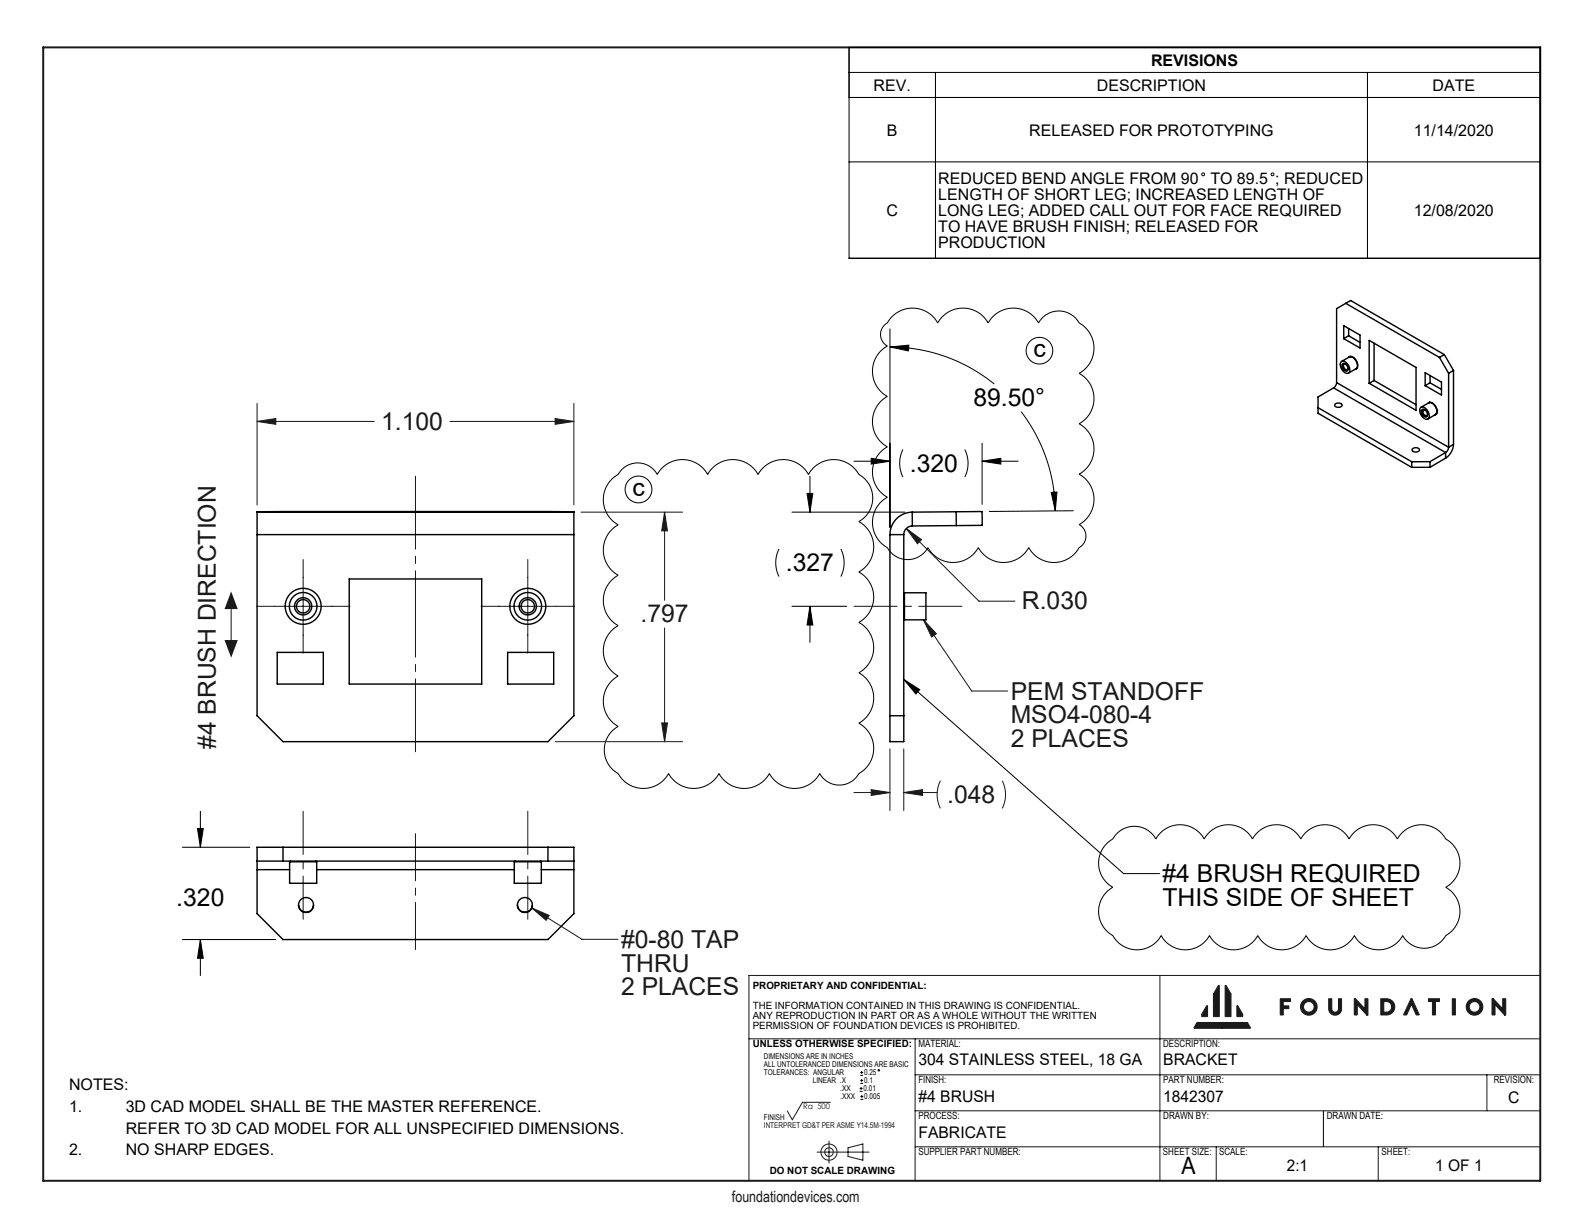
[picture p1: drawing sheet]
<svg xmlns="http://www.w3.org/2000/svg" width="279mm" height="216mm" viewBox="0 0 279 216" stroke-linecap="round" stroke-linejoin="round" font-family="sans-serif">
<g fill="none" stroke="#000" stroke-width=".18">
<path d="M151.6 192.5h.5M151.6 192h.5M151.7 189.7h.5M151.7 189.2h.5M151.7 191.1h.5M151.7 190.6h.5M151.8 193.9h.5M151.8 193.4h.5M151.9 191.7v.5M152 188.9v.5M152 190.3v.5M152 193.1v.6"/>
<path d="M233.4 195.9v6.4"/>
<circle cx="155" cy="188.8" r=".13"/>
</g>
<g fill="none" stroke="#191924" stroke-width=".18">
<path d="M204.6 172.1v36.2M212.8 177.4l.2 .1v1.8h-1v-.4zM214.9 173.8l.2 .1v5.3l-1 .1-.1-.1v-3.9zM216.1 173.8l.2 .1 .8 1.4v3.9l-.1 .1-.9-.1zM218.2 177.4h.2l.8 1.5-.1 .4h-.9zM225.8 176.2h1.8v.5h-1.2v.7h.9v.4l-.9 .1-.1 1.1h-.5zM234.4 176.2h.5v1.7a.59 .59 0 0 0 .6 .6 .59 .59 0 0 0 .6-.6v-1.7h.5v1.7a1.14 1.14 0 0 1-1.1 1.2 1.14 1.14 0 0 1-1.1-1.2zM239.4 177.2v1.8h-.5v-2.9h.2l1.7 1.8M239.4 177.2h.1M239.4 177.2l1.7 1.9h.2l-.1-2.9h-.4v1.7M240.8 177.9h.1M243.6 176.2a2.34 2.34 0 0 1 1.9 .3 1.43 1.43 0 0 1 .4 1.6 1.43 1.43 0 0 1-1.3 .9h-1z"/>
<path d="M244.1 176.7a.99 .99 0 0 1 1.3 .5 .99 .99 0 0 1-.5 1.3h-.8zM248.9 176.1l.2 .1 1.2 2.8h-.5l-.8-1.8-.9 1.8h-.5zM249 177.2h.1M252 176.2h1.9v.4l-.7 .1v2.3h-.5v-2.3h-.7zM256.2 176.2h.5l-.1 2.8h-.4zM263.7 177.2v1.8h-.5v-2.9h.2l1.7 1.8M263.7 177.2h.1M263.7 177.2l1.7 1.9h.2l-.1-2.9h-.4v1.7M265.1 177.9h.1M271.6 172.1h-139.5v36.2M132.1 183.2h139.6M146.4 194.4h-4.9l-1.7 3.1-.9-1.5"/>
<path d="M161.4 189.6h110.3M161.4 183.2v25.1M161.4 195.9h110.2M211.1 180.4h8.9l.6 .9-.1 .1h-9.8l-.1-.2zM262.3 189.6v6.3M144.1 203.2h9.2M146.2 201.3v3.8M149.6 202.5l2.6-.7v2.8l-2.6-.6zM161.4 202.3h110.3M214.5 202.3v6M243.1 202.3v6"/>
<circle cx="230.9" cy="177.6" r=".94"/>
<circle cx="230.9" cy="177.6" r="1.47"/>
<circle cx="260.1" cy="177.6" r="1.47"/>
<circle cx="260.1" cy="177.6" r=".94"/>
<circle cx="146.2" cy="203.2" r="1.43"/>
<circle cx="146.2" cy="203.2" r=".76"/>
</g>
<path d="M7.6 8.4h264.1v199.9h-264.1z" fill="none" stroke="#191924" stroke-width=".35"/>
<path d="M214.9 173.8l-.9 1.5 .1 4 1-.1v-5.3zM212.8 177.4l-.8 1.5v.4h1v-1.8zM216.1 173.8v5.4l1 .1v-4l-.8-1.4zM218.2 177.4v1.9h.9l.1-.4-.9-1.5zM211.1 180.4l-.5 .8 .1 .2 9.9-.1-.6-.9zM225.8 176.2v2.8h.5l.1-1.1 .9-.1v-.4h-.9v-.7h1.2v-.5zM229.4 177.6a1.47 1.47 0 0 0 2.9 0 1.47 1.47 0 0 0-2.9 0zM229.9 177.6a.95 .95 0 0 1 1.9 0 .95 .95 0 0 1-1.9 0zM234.4 176.2v1.7a1.14 1.14 0 0 0 1.1 1.2 1.14 1.14 0 0 0 1.1-1.2v-1.7h-.5v1.9l-.2 .3-.4 .1-.4-.1-.2-.3v-1.9zM243.6 176.2v2.8h1a1.43 1.43 0 0 0 1.4-1.4 1.43 1.43 0 0 0-1.4-1.4zM244.1 176.7h.7l.4 .3 .3 .5-.1 .6a.89 .89 0 0 1-.9 .4h-.4zM238.9 176.2v2.8h.5v-1.8l1.7 1.9h.2v-2.9h-.5v1.7l-1.7-1.8zM248.9 176.1l-1.3 2.9h.5l.9-1.8 .8 1.8h.5l-1.2-2.8zM256.2 176.2v2.8h.4l.1-2.8zM258.6 177.6a1.5 1.5 0 0 0 3 0 1.5 1.5 0 0 0-3 0zM259.2 177.6a.94 .94 0 0 1 1.8 0 .94 .94 0 0 1-1.8 0zM263.2 176.2v2.8h.5v-1.8l1.7 1.9h.2v-2.9h-.5v1.7l-1.7-1.8zM252 176.2v.4l.7 .1v2.3h.5v-2.3h.7v-.5z" fill-rule="evenodd" fill="#191924"/>
<path d="M40.8 107.4v5.5" fill="none" stroke="#191924" stroke-width=".18"/>
<path d="M39.6 112.9l1.2 3.1 1.1-3.1zM40.8 104.3l1.1 3.1h-2.3z" fill="#191924"/>
<g fill="none" stroke="#000" stroke-width=".18">
<path d="M149.8 17.2h121.9M149.8 12.8h121.9M149.8 8.4h121.9v37.2h-121.9zM165 12.8v32.8M241.2 12.8v32.8M149.8 28.6h121.9M157 58v35M157.3 55.9a5.1 5.1 0 0 1 8.1 1.1 5.1 5.1 0 0 1 8.9 0 5.1 5.1 0 0 1 8.9 0 4.1 4.1 0 0 1 7.1 0 5.1 5.1 0 0 1 0 8.9 5.1 5.1 0 0 1 0 8.8 5.1 5.1 0 0 1 0 8.9 5.1 5.1 0 0 1 0 8.9 2.33 2.33 0 0 1 0 4.1 5.1 5.1 0 0 1-8.8 0 5.1 5.1 0 0 1-8.9 0 5.1 5.1 0 0 1-8.9 0 4.1 4.1 0 0 1-7.2 0 5.1 5.1 0 0 1 0-8.9 5.1 5.1 0 0 1 0-8.9 5.1 5.1 0 0 1 0-8.9 5.1 5.1 0 0 1 0-8.9 2.33 2.33 0 0 1 0-4zM157 61.2l3.3-.3-.1 1zM157 61.2a29.2 29.2 0 0 1 18.4 6.5M159.3 79.3a5.4 5.4 0 0 0 0 4.9M170.2 79.3a5.4 5.4 0 0 1 0 4.9"/>
<path d="M173.2 78.2v10.8M180.1 72.6a29.2 29.2 0 0 1 6 17.5M108 84.5l1-.8a3.9 3.9 0 0 1 6.9 0 5.1 5.1 0 0 1 8.9 0 5.1 5.1 0 0 1 8.9 0 5.1 5.1 0 0 1 8.9 0 5.1 5.1 0 0 1 8.9 0 4.8 4.8 0 0 1 0 8.3 5.1 5.1 0 0 1 0 8.9 5.1 5.1 0 0 1 0 8.9 5.1 5.1 0 0 1 0 8.9 5.1 5.1 0 0 1 0 8.9 5.1 5.1 0 0 1 0 8.9 3.9 3.9 0 0 1-6.9 0 5.1 5.1 0 0 1-8.9 0 5.1 5.1 0 0 1-8.9 0 5.1 5.1 0 0 1-8.9 0 5.1 5.1 0 0 1-8.9 0 4.8 4.8 0 0 1 0-8.4 5.1 5.1 0 0 1 0-8.9 5.1 5.1 0 0 1 0-8.8 5.1 5.1 0 0 1 0-8.9 5.1 5.1 0 0 1 0-8.9 5.1 5.1 0 0 1-1-8.1zM137.4 96.8a5.4 5.4 0 0 0 0 4.9M139.7 90.3h19.9M142.4 87h1l-.5 3.3zM142.9 84v6.3M148.3 96.8a5.4 5.4 0 0 1 0 4.9M150.6 81.4h6.4M153.7 80.8l3.3 .6-3.3 .5zM173.2 81.4l3.3-.6v1.1zM173.2 81.4h6.4"/>
<path d="M185.4 86.9l1-.1-.3 3.3zM189.3 90.1l-14.8 .1M139.7 106.9h9.7M142.9 106.9l.5 3.3h-1zM142.9 106.9v6.4M159.4 119.8l38.8 34.3h6.3M159.4 119.8l2.8 1.8-.6 .8zM32.2 149.4h11.9M34.8 146.1h1.1l-.6 3.3zM35.3 143.1v6.3M195.3 148.7a4.2 4.2 0 0 0 1.7-1.7 4.3 4.3 0 0 1 6.9 1 4.9 4.9 0 0 1 8.5 0 4.9 4.9 0 0 1 8.5 0 4.9 4.9 0 0 1 8.5 0 4.9 4.9 0 0 1 8.6 0 4.9 4.9 0 0 1 8.5 0 4.9 4.9 0 0 1 8.5 0 4.9 4.9 0 0 1 0 8.5 4.9 4.9 0 0 1 0 8.5 4.3 4.3 0 0 1-7.6 0 4.9 4.9 0 0 1-8.5 0 4.9 4.9 0 0 1-8.5 0 4.9 4.9 0 0 1-8.5 0 4.9 4.9 0 0 1-8.6 0 4.9 4.9 0 0 1-8.5 0 4.9 4.9 0 0 1-8.5 0 4.9 4.9 0 0 1 0-8.5 4.9 4.9 0 0 1-1-7.8zM32.2 165.7h16.4"/>
<path d="M35.3 165.7l.6 3.3h-1.1zM35.3 165.7v6.4"/>
<circle cx="212.2" cy="30.8" r=".25"/>
<circle cx="224.5" cy="30.8" r=".25"/>
<circle cx="183.3" cy="61.9" r="2.35"/>
<circle cx="112.6" cy="86.3" r="2.36"/>
</g>
<g fill="none" stroke="#191924" stroke-width=".18">
<path d="M45.3 71.2v17.9M45.3 74.3h20.7M45.3 74.3l3.3-.5v1zM79.4 74.3h21.8M97.9 73.8l3.3 .5-3.3 .5zM101.2 71.2v17.9M53.5 98.7v16.5M93.1 98.7v16.5M102.5 90.3h17.9M117.2 90.3v15.6M117.2 90.3l.5 3.3h-1zM159.9 93.2l12.8 12.8h6.3"/>
<path d="M159.9 93.2l2.7 2-.8 .7zM45.2 106.9h16.5M84.8 106.9h16.6M117.2 110.8v20M162.9 109.3l2.3 2.5-.9 .6zM162.9 109.3l8.5 12.6h6.3M97.9 130.8h22.5M116.7 127.5h1l-.5 3.3zM150.6 139.8h6.4M153.7 139.3l3.3 .5-3.3 .5zM157 132.1v10.9M159.4 132.1v10.9"/>
<path d="M159.4 139.8h5.9M159.4 139.8l3.3-.5v1zM165.9 137.7a5.4 5.4 0 0 0 0 4.9M176.8 137.7a5.4 5.4 0 0 1 0 4.9M93.8 160.2l3.1 1.3-.6 .8zM93.8 160.2l8.9 5.5h6.3"/>
</g>
<path d="M73.3 132.6v-48.6" fill="none" stroke="#191924" stroke-width=".18" stroke-dasharray="15.2 1.3 1.3 1.3" stroke-dashoffset="2.4"/>
<path d="M169.7 106.9h-19.1M53.5 162.1v-19M93.1 162.1v-19" fill="none" stroke="#191924" stroke-width=".18" stroke-dasharray="15.2 1.3 1.3 1.3" stroke-dashoffset="7.6"/>
<path d="M73.3 167.5v-20.5" fill="none" stroke="#191924" stroke-width=".18" stroke-dasharray="15.2 1.3 1.3 1.3" stroke-dashoffset="6.9"/>
<path d="M159.4 119.8l2.8 1.8-.6 .8z" fill="#000"/>
<path d="M162.9 109.3l2.3 2.5-.9 .6zM93.8 160.2l3.1 1.3-.6 .8z" fill="#191924"/>
<path d="M185.4 86.9l1-.1-.3 3.3zM157 61.2l3.3-.3-.1 1zM142.9 106.9l.5 3.3h-1zM142.4 87h1l-.5 3.3zM153.7 80.8l3.3 .6-3.3 .5zM173.2 81.4l3.3-.6v1.1zM34.8 146.1h1.1l-.6 3.3zM35.3 165.7l.6 3.3h-1.1z" fill="#000"/>
<path d="M116.7 127.5h1l-.5 3.3zM117.2 90.3l.5 3.3h-1zM45.3 74.3l3.3-.5v1zM97.9 73.8l3.3 .5-3.3 .5zM153.7 139.3l3.3 .5-3.3 .5zM159.4 139.8l3.3-.5v1zM159.9 93.2l1.9 2.7 .8-.7z" fill="#191924"/>
<g fill="none" stroke="#000" stroke-width=".25">
<path d="M237 57.4l2.9 1.7v2.3l-2.9-1.7zM237.4 53.5l-1.6 .9v13.1M237.4 53.5l16.5 9.5M237.4 53.5l.8-.5 16.6 9.5M237.9 59.2l2 1.2M237.9 59.2l-.9 .5M237.9 57.9v1.3M232.5 71.9l16.5 9.5M232.5 71.9v1l16.5 9.5M235.2 68.4l-2.7 1.6v1.9M235.2 68.4l19.8 11.4M235.5 71.2a.66 .66 0 0 1 .7-.1 .66 .66 0 0 1 .5 .5 .78 .78 0 0 1-1.3-.2z"/>
<path d="M235.8 67.5l-.2 .5-.4 .4M235.8 67.5l19.7 11.4M236.6 63.8a1.14 1.14 0 0 1 1.4 1 .61 .61 0 0 1 .1 .8 .61 .61 0 0 1-.8 .2 1.58 1.58 0 0 1-.7-2zM236.7 63.7l1.3-.7a1.38 1.38 0 0 1 1.2 2l-1.4 .8M236.8 64.2a.8 .8 0 0 1 .8 .2 .8 .8 0 0 1 .2 .8 .49 .49 0 0 1-.6 .2 .49 .49 0 0 1-.3-.4l-.2-.4zM237.3 64.2a.39 .39 0 0 0-.4 .3 .39 .39 0 0 0 .2 .4 .34 .34 0 0 0 .3 .4 .34 .34 0 0 0 .4-.3M237.9 63a.77 .77 0 0 1 1.2 .4 1.06 1.06 0 0 1 0 1.7M238.2 62.9h-.1M238.2 62.9h-.2M239.4 64.9l-.1 .1M239.4 64.9l-.2 .1M241.5 60l8.3 4.8v7.6l-8.3-4.8z"/>
<path d="M242.4 67.1l-.9 .5M242.4 67.1l7.4 4.3M242.4 60.5v6.6M249.2 79.1a.66 .66 0 0 1 .7-.2 .66 .66 0 0 1 .4 .6 .78 .78 0 0 1-1.2-.2zM250.6 71.9a1.14 1.14 0 0 1 1.4 1 .61 .61 0 0 1 .1 .8 .61 .61 0 0 1-.7 .2 1.58 1.58 0 0 1-.8-2zM250.7 71.8l1.3-.7a1.38 1.38 0 0 1 1.2 2l-1.3 .8M250.8 72.3a.8 .8 0 0 1 .8 .2 .8 .8 0 0 1 .2 .8 .49 .49 0 0 1-.6 .2 .49 .49 0 0 1-.3-.4l-.2-.4zM251.3 72.3a.39 .39 0 0 0-.4 .3 .39 .39 0 0 0 .2 .4 .34 .34 0 0 0 .3 .4 .34 .34 0 0 0 .4-.3M251.4 65.7l2.9 1.7v2.3l-2.9-1.7zM251.9 71.1a.76 .76 0 0 1 1.2 .4 1.06 1.06 0 0 1 0 1.7M252.2 71h-.1M252.2 67.5l-.8 .5"/>
<path d="M252.2 67.5l2.1 1.2M252.2 66.2v1.3M253.4 73l-.1 .1M253.4 73l-.2 .1M253.9 63l1.6 2.8M254.8 62.5l-.9 .5M254.8 62.5l1.6 2.8M255 79.8l-2.8 1.6M255 79.8v1M255.5 78.9l-.1 .5-.4 .4M255.5 65.8v13.1M256.4 78.4a3.1 3.1 0 0 1-1.4 2.4"/>
<path d="M256.4 65.3l-.9 .5M256.4 78.4l-.9 .5M256.4 65.3v13.1M45.3 90.3v4M45.3 94.3v31.9l4.6 4.6h46.8l4.5-4.6v-31.9M45.3 90.3l4.6-.1h46.8l4.5 .1M45.3 94.3h55.9M45.3 90.3h55.9M52.7 90.3h2.6zM91.3 90.3h2.6zM101.2 90.3v4M157 94.3h2.4"/>
<path d="M157 94.3v36.5h2.4v-36.5M160.9 90.3a4 4 0 0 0-3.9 4M160.9 90.3l12.3-.1 .1 2.5-12.4 .1M160.9 90.3v2.5M160.9 92.8a1.52 1.52 0 0 0-1.5 1.5M168.7 90.3v2.4M249 81.4v1M252.2 81.4h-3.2M252.2 81.4l.1 1M252.3 82.4h-3.3M255 80.8l-2.7 1.6M48.9 115.1h8.1v5.6h-8.1z"/>
<path d="M61.6 102.1h23.4v18.6h-23.4zM89.5 115.1h8.2v5.6h-8.2zM159.4 109.2l.1 .1M159.5 104.6l-.1 .1M159.5 104.6v4.7M159.5 104.6h3.8v4.7h-3.8M157 126.2h2.4M45.3 151.9v1.5M45.3 151.9v-2.5h55.9v2.5M45.3 153.4v7.8l4.6 4.5h46.8l4.5-4.5v-7.8M45.3 151.9h55.9M45.3 153.4h5.8"/>
<path d="M49.9 149.4v2.5M51.1 152v3.8h4.8v-3.8M51.1 152h4.8M51.2 151.9l-.1 .1M52.7 159.6a1.32 1.32 0 0 0 1.3 1.3 1.32 1.32 0 0 0 1.3-1.3M55.7 151.9l.2 .1M55.9 153.4h34.8M90.7 152h4.8M90.7 152v3.8h4.8v-3.8M90.9 151.9l-.2 .1M91.3 159.6a1.32 1.32 0 0 0 1.3 1.3 1.32 1.32 0 0 0 1.3-1.3M95.3 151.9l.2 .1"/>
<path d="M95.5 153.4h5.7M96.7 149.4v2.5M101.2 151.9v1.5"/>
<circle cx="53.5" cy="106.9" r="1.18"/>
<circle cx="53.5" cy="106.9" r="2.44"/>
<circle cx="53.5" cy="106.9" r="1.52"/>
<circle cx="53.5" cy="106.9" r="3.2"/>
<circle cx="93.1" cy="106.9" r="1.18"/>
<circle cx="93.1" cy="106.9" r="1.52"/>
<circle cx="93.1" cy="106.9" r="2.44"/>
<circle cx="93.1" cy="106.9" r="3.2"/>
<circle cx="54" cy="159.6" r="1.32"/>
<circle cx="92.6" cy="159.6" r="1.32"/>
</g>
<g font-size="4.4">
<text x="182.3" y="63">c</text>
<text x="171.7" y="71.6">89.50°</text>
<text x="160.5" y="83.2">.320</text>
<text x="111.6" y="87.4">c</text>
<text x="138.6" y="100.7">.327</text>
<text x="205.1" y="155.6">#4 BRUSH REQUIRED</text>
<text x="31.1" y="159.8">.320</text>
<text x="205.1" y="159.8">THIS SIDE OF SHEET</text>
</g>
<g font-size="4.4" fill="#191924">
<text x="67.2" y="75.8">1.100</text>
<text x="180.2" y="107.5">R.030</text>
<text x="113" y="109.8">.797</text>
<text x="178.3" y="123.4">PEM STANDOFF</text>
<text x="178.3" y="127.6">MSO4-080-4</text>
<text x="178.3" y="131.8">2 PLACES</text>
<text x="38.1" y="132.2" transform="rotate(-90 38.1 132.2)">#4 BRUSH DIRECTION</text>
<text x="167.1" y="141.6">.048</text>
<text x="109.6" y="167.2">#0-80 TAP</text>
<text x="109.6" y="171.4">THRU</text>
<text x="109.6" y="175.6">2 PLACES</text>
</g>
<text font-size="4.2" x="208.4" y="207.2">A</text>
<g font-size="2.8">
<text x="203" y="11.6">REVISIONS</text>
<text x="154.1" y="16">REV.</text>
<text x="193.5" y="16">DESCRIPTION</text>
<text x="252.7" y="16">DATE</text>
<text x="156.4" y="23.9">B</text>
<text x="181.5" y="23.9">RELEASED FOR PROTOTYPING</text>
<text x="249.4" y="23.9">11/14/2020</text>
<text x="165.5" y="32.5">REDUCED BEND ANGLE FROM 90</text>
<text x="165.5" y="35.3">LENGTH OF SHORT LEG; INCREASED LENGTH OF</text>
<text x="213.5" y="32.5">TO 89.5 ; REDUCED</text>
<text x="156.4" y="38.1">C</text>
<text x="165.5" y="38.1">LONG LEG; ADDED CALL OUT FOR FACE REQUIRED</text>
<text x="165.5" y="40.9">TO HAVE BRUSH FINISH; RELEASED FOR</text>
<text x="249.4" y="38.1">12/08/2020</text>
<text x="165.5" y="43.7">PRODUCTION</text>
<text x="162" y="187.9">304 STAINLESS STEEL, 18 GA</text>
<text x="205.2" y="187.9">BRACKET</text>
<text x="12.2" y="192.3">NOTES:</text>
<text x="12.2" y="196.2">1.</text>
<text x="22.2" y="196.2">3D CAD MODEL SHALL BE THE MASTER REFERENCE.</text>
<text x="162" y="194.5">#4 BRUSH</text>
<text x="205.2" y="194.5">1842307</text>
<text x="266" y="194.5">C</text>
<text x="12.2" y="203.8">2.</text>
<text x="22.2" y="200">REFER TO 3D CAD MODEL FOR ALL UNSPECIFIED DIMENSIONS.</text>
<text x="22.2" y="203.8">NO SHARP EDGES.</text>
<text x="162" y="200.8">FABRICATE</text>
<text x="227" y="206.6">2:1</text>
<text x="253.2" y="206.6">1 OF 1</text>
</g>
<text font-size="2.7" fill="#191924" x="129.1" y="212.1">foundationdevices.com</text>
<g font-size="1.8">
<text x="132.8" y="174.5">PROPRIETARY AND CONFIDENTIAL:</text>
<text x="132.8" y="178">THE INFORMATION CONTAINED IN THIS DRAWING IS CONFIDENTIAL.</text>
<text x="132.8" y="179.8">ANY REPRODUCTION IN PART OR AS A WHOLE WITHOUT THE WRITTEN</text>
<text x="132.8" y="181.5">PERMISSION OF FOUNDATION DEVICES IS PROHIBITED.</text>
<text x="132.8" y="184.7">UNLESS OTHERWISE SPECIFIED:</text>
<text x="162" y="184.7">MATERIAL:</text>
<text x="205.2" y="184.7">DESCRIPTION:</text>
<text x="162" y="191">FINISH:</text>
<text x="205.2" y="191">PART NUMBER:</text>
<text x="263.5" y="191">REVISION:</text>
<text x="162" y="197.4">PROCESS:</text>
<text x="205.2" y="197.3">DRAWN BY:</text>
<text x="234" y="197.3">DRAWN DATE:</text>
<text x="162" y="203.7">SUPPLIER PART NUMBER:</text>
<text x="205.1" y="203.7">SHEET SIZE:</text>
<text x="215" y="203.7">SCALE:</text>
<text x="243.7" y="203.7">SHEET:</text>
<text x="135.8" y="207">DO NOT SCALE DRAWING</text>
</g>
<g font-size="1.4">
<text x="134.7" y="186.8">DIMENSIONS ARE IN INCHES</text>
<text x="134.7" y="188.2">ALL UNTOLERANCED DIMENSIONS ARE BASIC</text>
<text x="134.7" y="189.7">TOLERANCES: ANGULAR</text>
<text x="143.4" y="191.1">LINEAR .X</text>
<text x="152.4" y="189.7">0.25</text>
<text x="152.4" y="191.1">0.1</text>
<text x="134.7" y="197.5">FINISH</text>
<text x="148.2" y="192.5">.XX</text>
<text x="148.2" y="193.9">.XXX</text>
<text x="152.3" y="192.5">0.01</text>
<text x="152.5" y="193.9">0.005</text>
</g>
<g font-size="1.4" fill="#191924">
<text x="141.6" y="195.7">Ra 500</text>
<text x="134.7" y="198.9">INTERPRET GD&amp;T PER ASME Y14.5M-1994</text>
</g>
</svg>
